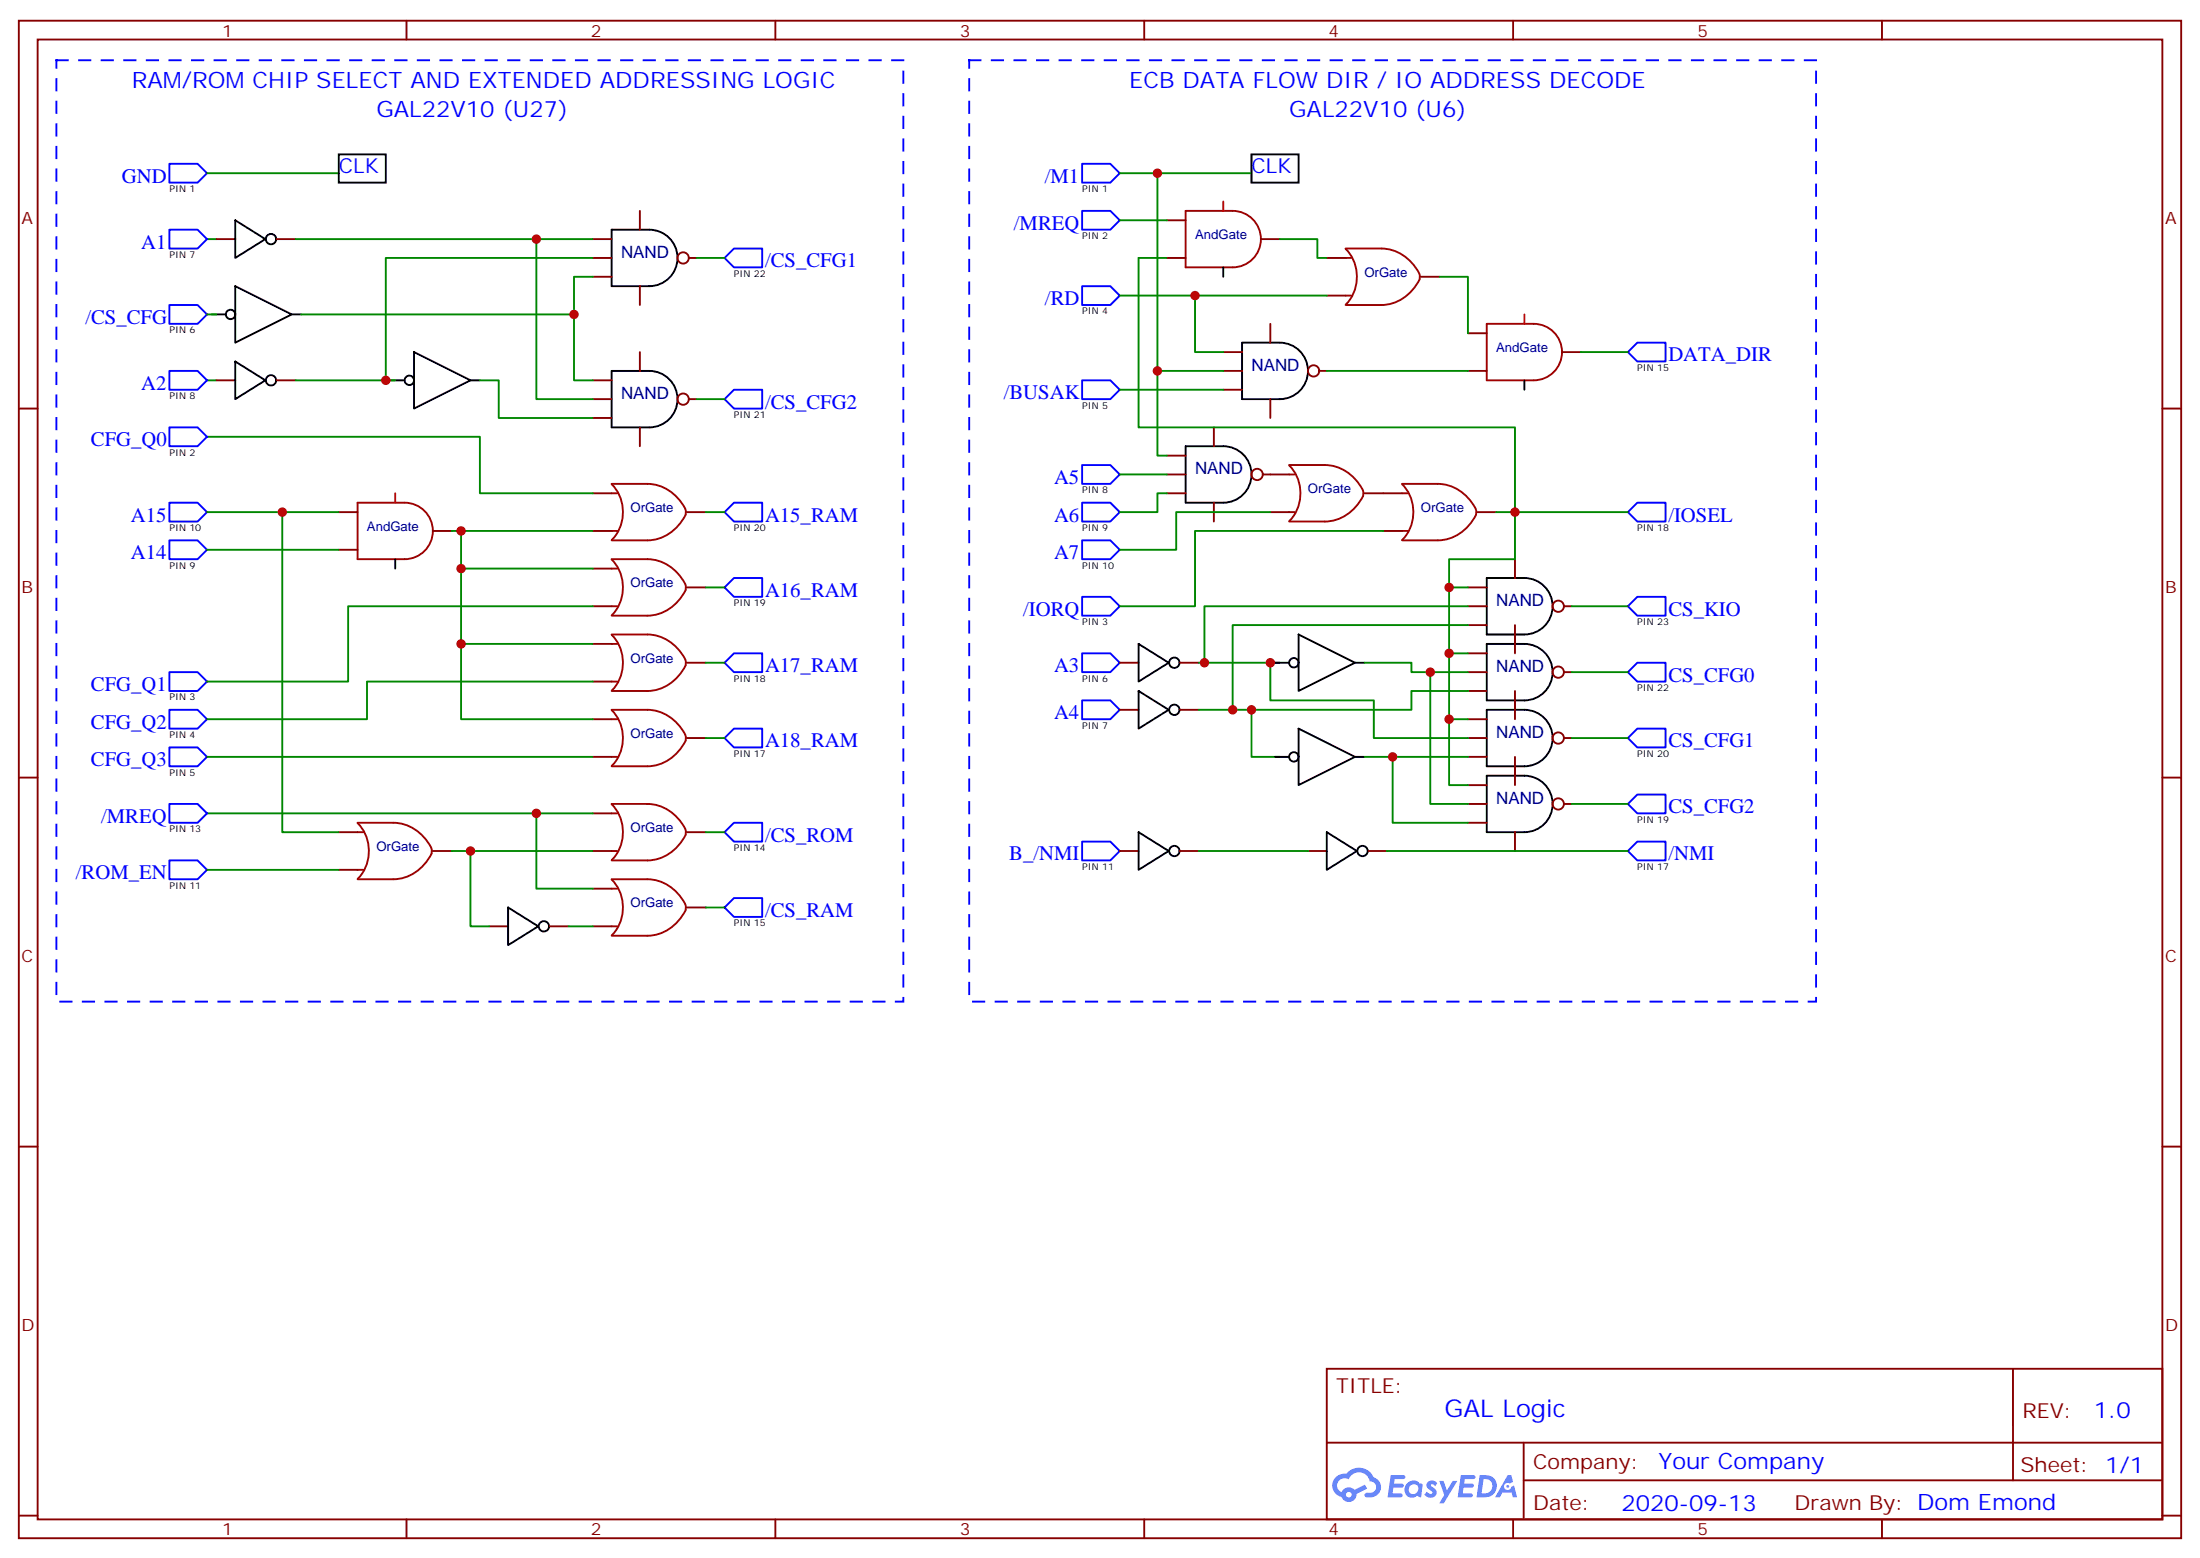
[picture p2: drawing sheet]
<svg xmlns="http://www.w3.org/2000/svg" width="412mm" height="292mm" viewBox="0 0 412 292" stroke-linecap="round" stroke-linejoin="round" font-family="sans-serif">
<g fill="none" stroke="#870000" stroke-width=".35">
<path d="M3.5 3.9h405.4v284.3h-405.4zM7.1 7.4h398.2v277.3h-398.2zM76.2 3.9v3.5M145.3 3.9v3.5M214.5 3.9v3.5M283.6 3.9v3.5M352.8 3.9v3.5M3.5 76.6h3.6M405.3 76.6h3.6M3.5 145.7h3.6M405.3 145.7h3.6M3.5 214.8h3.6"/>
<path d="M405.3 214.8h3.6M248.7 256.5h156.6v28.2h-156.6zM377.3 256.5v20.9M248.7 270.3h156.5M285.6 277.4h119.6M285.6 270.3v14.1M3.5 284h3.6M76.2 284.7v3.5M145.3 284.7v3.5M214.5 284.7v3.5M283.6 284.7v3.5M352.8 284.7v3.5"/>
<path d="M405.3 284h3.6"/>
</g>
<g fill="#5487ff">
<path d="M267.7 277.6a1.22 1.22 0 0 1 1.7 .3l-.4 .6a.47 .47 0 0 0-.3-.4 .47 .47 0 0 0-.5 .2v.1a1.55 1.55 0 0 1 1.1 1.5 1.34 1.34 0 0 1-2.3 .2l.5-.6a.6 .6 0 0 0 .5 .4 .6 .6 0 0 0 .5-.2l-.1-.2a1.25 1.25 0 0 1-.9-1.7z"/>
<path d="M260.7 276.4h1.5a1.22 1.22 0 0 1 1.2 .2 .37 .37 0 0 1-.3 .5h-1.7l-.1 .9h1.5a.37 .37 0 0 1 .3 .4 .37 .37 0 0 1-.3 .3h-1.6l-.2 1.1h.8a1.15 1.15 0 0 1 1.1 .2 .36 .36 0 0 1-.3 .6h-2.5z"/>
<path d="M273.8 276.4h1.6a1.23 1.23 0 0 1 1.1 .2 .37 .37 0 0 1-.3 .5h-1.6l-.2 .9h1.6a.37 .37 0 0 1 .3 .4 .37 .37 0 0 1-.4 .3h-1.6l-.1 1.1h.7a1.15 1.15 0 0 1 1.1 .2 .36 .36 0 0 1-.3 .5h-2.4z"/>
<path d="M282.6 276.4h.7l.3 1.3-.6 .3a.69 .69 0 0 0-1 .2 .69 .69 0 0 0 .4 1 .69 .69 0 0 0 .9-.6l.5-.3 .6 2.2h-.8l-.2-.8h-1.8l-.5 .8h-.8z"/>
<path d="M269.8 277.5h.8l.6 1.8 1.1-1.8h.9l-2.6 4.2h-.8l.9-1.6z"/>
<path d="M277.4 276.4l-.6 4.2h1.3a2.11 2.11 0 0 0 2.5-2.2 2.11 2.11 0 0 0-2.5-2zM278.1 277.1a1.39 1.39 0 0 1 1.7 1.5 1.39 1.39 0 0 1-1.8 1.2h-.3z"/>
<path d="M263.7 278a1.47 1.47 0 0 0-.1 2.1 1.47 1.47 0 0 0 2.1 .1l.7 .4 .3-2.3-.2-.3h-.4a1.49 1.49 0 0 0-2.4 0zM264.4 278.4a.91 .91 0 0 1 1.5 .4 .91 .91 0 0 1-1 1.2 .87 .87 0 0 1-.8-.6 .87 .87 0 0 1 .3-1z"/>
<path d="M250.4 276.8a2.18 2.18 0 0 0 1.1 3.7 1.44 1.44 0 0 0 1.6 .9 1.44 1.44 0 0 0 1.2-1.5l2-1-.5-.7-1.9 1a1.47 1.47 0 0 0-2.4 .4 1.39 1.39 0 0 1-.7-1.9 1.39 1.39 0 0 1 2-.5 2.08 2.08 0 0 1 2.2-1.3 2.08 2.08 0 0 1 1.8 1.7 1.07 1.07 0 0 1 1.2 1 1.07 1.07 0 0 1-1 1.1h-.7a.43 .43 0 0 0-.5 .4 .43 .43 0 0 0 .4 .5 2.02 2.02 0 0 0 2.3-.9 2.02 2.02 0 0 0-.2-2.4l-.8-.5a2.98 2.98 0 0 0-5.1-.7l-1.1 .1zM252.3 280.1a.55 .55 0 0 1 1.1 0 .55 .55 0 0 1-1.1 0z"/>
<circle cx="282.6" cy="278.5" r=".26"/>
</g>
<g fill="none" stroke="#a10000" stroke-width=".35">
<path d="M67 94.2h8.8a5.3 5.3 0 0 1 5.3 5.3 5.3 5.3 0 0 1-5.3 5.3h-8.8zM114.7 90.7h6.7a8.2 8.2 0 0 1 7 4.5M114.7 90.7a7.5 7.5 0 0 1 0 10.5M114.7 92.4h1M114.7 99.5h1M128.4 95.3l.1 1.1M128.5 96.4a8.3 8.3 0 0 1-7.1 4.8h-6.7M114.7 104.8h6.7a8.2 8.2 0 0 1 7 4.5M114.7 104.8a7.5 7.5 0 0 1 0 10.5M114.7 118.9h6.7a8.2 8.2 0 0 1 7 4.5M114.7 118.9a7.5 7.5 0 0 1 0 10.5M114.7 106.5h1"/>
<path d="M114.7 113.6h1M128.4 109.4l.1 1.1M128.5 110.6a8.3 8.3 0 0 1-7.1 4.8h-6.7M114.7 133h6.7a8.2 8.2 0 0 1 7 4.6M114.7 133.1a7.5 7.5 0 0 1 0 10.4M114.7 120.6h1M114.7 127.7h1M114.7 134.8h1M128.4 123.6l.1 1M128.4 137.7l.1 1M128.5 124.7a8.3 8.3 0 0 1-7.1 4.8h-6.7M128.5 138.8a8.3 8.3 0 0 1-7.1 4.8h-6.7"/>
<path d="M114.7 141.8h1"/>
</g>
<g fill="none" stroke="#870000" stroke-width=".35">
<path d="M119.9 39.5v3.5M111.1 44.8h3.6M111.1 51.9h3.6M111.1 48.3h3.6M119.9 53.6v3.6M129.1 48.3h1.4M111.1 71.3h3.6M111.1 78.3h3.6M111.1 74.8h3.6M119.9 66v3.5M129.1 74.8h1.4M63.5 96h3.5"/>
<path d="M81.1 99.5h3.6M111.1 99.5h3.6M111.1 92.4h3.6M119.9 80.1v3.5M128.8 96h3.5M63.5 103h3.5M111.1 106.5h3.6M111.1 113.6h3.6M128.8 110.1h3.5M111.1 120.6h3.6M111.1 127.7h3.6M111.1 134.8h3.6"/>
<path d="M128.8 124.2h3.5M128.8 138.3h3.5M111.1 141.8h3.6"/>
<circle cx="128.1" cy="48.3" r="1.06"/>
<circle cx="128.1" cy="74.8" r="1.06"/>
</g>
<path d="M74.1 92.4v1.8" fill="none" stroke="#f00" stroke-width=".35"/>
<g fill="none" stroke="#000" stroke-width=".35">
<path d="M63.5 28.9h8.8v5.3h-8.8zM39.7 58.9h2.6M44.1 53.6l10.6 5.3-10.6 5.3zM54.7 58.9h1.7M114.7 43h7a5.3 5.3 0 0 1 5.3 5.3 5.3 5.3 0 0 1-5.3 5.3h-7zM114.7 69.5h7a5.3 5.3 0 0 1 5.3 5.3 5.3 5.3 0 0 1-5.3 5.3h-7zM74.1 104.8v1.7"/>
<circle cx="43.2" cy="58.9" r=".88"/>
</g>
<g fill="none" stroke="#008700" stroke-width=".35">
<path d="M38.8 32.5h24.7M38.8 44.8h1.8M111.1 51.9h-3.5v19.4h3.5M38.8 71.3h1.8M38.8 81.8h51.2v10.6h21.1M38.8 96h24.7M84.7 99.5h26.4M86.4 99.5v7h24.7M132.3 96h3.5M38.8 103h24.7M86.4 106.5v14.1h24.7M111.1 113.6h-45.8v14.1h-26.5"/>
<path d="M132.3 110.1h3.5M86.4 120.6v14.2h24.7M111.1 127.7h-42.3v7.1h-30M132.3 138.3h3.5M132.3 124.2h3.5M38.8 141.8h72.3"/>
</g>
<path d="M31.7 30.7h5.3l1.8 1.8-1.8 1.7h-5.3zM31.7 94.2h5.3l1.8 1.8-1.8 1.7h-5.3zM31.7 80.1h5.3l1.8 1.7-1.8 1.8h-5.3zM137.6 94.2h5.3v3.5h-5.3l-1.8-1.7zM31.7 101.2h5.3l1.8 1.8-1.8 1.8h-5.3zM137.6 108.3h5.3v3.5h-5.3l-1.8-1.7zM31.7 125.9h5.3l1.8 1.8-1.8 1.8h-5.3zM31.7 133h5.3l1.8 1.8-1.8 1.7h-5.3zM137.6 122.4h5.3v3.5h-5.3l-1.8-1.7zM137.6 136.5h5.3v3.6h-5.3l-1.8-1.8zM31.7 140.1h5.3l1.8 1.7-1.8 1.8h-5.3z" fill="none" stroke="#00f" stroke-width=".35"/>
<circle cx="50.8" cy="71.3" r=".97" fill="#fff" stroke="#000" stroke-width=".35"/>
<path d="M40.6 71.3h3.5M51.9 71.3h3.5" fill="none" stroke="#870000" stroke-width=".35"/>
<path d="M44.1 67.7l5.6 3.6-5.6 3.5z" fill="none" stroke="#000" stroke-width=".35"/>
<circle cx="50.8" cy="44.8" r=".97" fill="#fff" stroke="#000" stroke-width=".35"/>
<path d="M40.6 44.8h3.5M51.9 44.8h3.5M63.5 155.9h3.5M81.1 159.5h3.6M63.5 163h3.5" fill="none" stroke="#870000" stroke-width=".35"/>
<g fill="none" stroke="#000" stroke-width=".35">
<path d="M44.1 41.3l5.6 3.5-5.6 3.5zM73.2 71.3h2.6M77.6 66l10.6 5.3-10.6 5.3zM88.2 71.3h1.8"/>
<circle cx="76.7" cy="71.3" r=".88"/>
</g>
<path d="M31.7 57.2h5.3l1.8 1.7-1.8 1.8h-5.3zM31.7 43h5.3l1.8 1.8-1.8 1.8h-5.3zM137.6 46.6h5.3v3.5h-5.3l-1.8-1.8zM31.7 69.5h5.3l1.8 1.8-1.8 1.7h-5.3zM137.6 73h5.3v3.6h-5.3l-1.8-1.8zM137.6 154.2h5.3v3.5h-5.3l-1.8-1.8zM31.7 161.2h5.3l1.8 1.8-1.8 1.7h-5.3zM137.6 168.3h5.3v3.5h-5.3l-1.8-1.8z" fill="none" stroke="#00f" stroke-width=".35"/>
<path d="M38.8 58.9h1.8M55.4 44.8h55.7M56.4 58.9h51.2M100.5 44.8v30h10.6M111.1 48.3h-38.8v23h-16.9M130.5 48.3h5.3M72.3 71.3h1.8M90 71.3h3.5v7h17.6M130.5 74.8h5.3M52.9 96v59.9h10.6M38.8 163h24.7" fill="none" stroke="#008700" stroke-width=".35"/>
<path d="M10.6 11.3h158.7v176.4h-158.7z" fill="none" stroke="#00f" stroke-width=".35" stroke-dasharray="2.1 2.1"/>
<path d="M67 154.2h6.7a8.2 8.2 0 0 1 7.1 4.5M67 154.2a7.5 7.5 0 0 1 .1 10.5M67 155.9h1.1M80.8 158.8l.1 1.1M80.9 159.9a8.3 8.3 0 0 1-7.2 4.8h-6.7M67 163h1.1" fill="none" stroke="#a10000" stroke-width=".35"/>
<circle cx="102" cy="173.6" r=".97" fill="#fff" stroke="#000" stroke-width=".35"/>
<g fill="none" stroke="#870000" stroke-width=".35">
<path d="M218.7 41.3h3.5M218.7 48.3h3.5M236.4 44.8h3.5M248.7 48.3h3.5M248.7 55.4h3.5M266.3 51.9h3.6M229.3 66h3.5M229.3 73h3.5M229.3 69.5h3.5M238.1 60.7v3.5M238.1 74.8v3.5M247.3 69.5h1.4"/>
<path d="M275.2 69.5h3.5M275.2 62.4h3.5M292.8 66h3.5M218.7 85.4h3.5M218.7 92.4h3.5M218.7 88.9h3.5M227.5 80.1v3.5M227.5 94.2v3.5M236.7 88.9h5M238.1 96h3.6M255.8 92.4h7M259.3 99.5h3.5"/>
<path d="M276.9 96h3.6M111.1 152.4h3.6M111.1 159.5h3.6M128.8 155.9h3.5M91.7 173.6h3.5M103 173.6h3.5M111.1 173.6h3.6M111.1 166.5h3.6M128.8 170h3.5"/>
<circle cx="246.2" cy="69.5" r="1.06"/>
<circle cx="235.7" cy="88.9" r="1.06"/>
</g>
<path d="M234.6 28.9h8.8v5.3h-8.8zM229.3 50.1v1.8M232.8 64.2h7.1a5.3 5.3 0 0 1 5.3 5.3 5.3 5.3 0 0 1-5.3 5.3h-7.1zM285.8 71.3v1.7M222.2 83.6h7.1a5.3 5.3 0 0 1 5.3 5.3 5.3 5.3 0 0 1-5.3 5.3h-7.1zM95.2 170l5.7 3.6-5.7 3.5z" fill="none" stroke="#000" stroke-width=".35"/>
<g fill="none" stroke="#a10000" stroke-width=".35">
<path d="M222.2 39.5h8.9a5.3 5.3 0 0 1 5.3 5.3 5.3 5.3 0 0 1-5.3 5.3h-8.9zM252.2 46.6h6.7a8.2 8.2 0 0 1 7.1 4.5M252.2 46.6a7.5 7.5 0 0 1 .1 10.5M252.2 48.3h1.1M252.2 55.4h1.1M266 51.2l.1 1.1M266.1 52.3a8.3 8.3 0 0 1-7.2 4.9h-6.7M278.7 60.7h8.8a5.3 5.3 0 0 1 5.3 5.3 5.3 5.3 0 0 1-5.3 5.3h-8.8zM241.7 87.1h6.7a8.2 8.2 0 0 1 7 4.6M241.7 87.2a7.5 7.5 0 0 1 0 10.4M241.7 88.9h1M241.7 96h1"/>
<path d="M255.4 91.8l.1 1.1M255.5 92.9a8.3 8.3 0 0 1-7.1 4.8h-6.7M262.8 90.7h6.7a8.2 8.2 0 0 1 7.1 4.5M262.8 90.7a7.5 7.5 0 0 1 .1 10.5M262.8 92.4h1.1M262.8 99.5h1.1M276.6 95.3l.1 1.1M276.7 96.4a8.3 8.3 0 0 1-7.2 4.8h-6.7M114.7 150.6h6.7a8.2 8.2 0 0 1 7 4.6M114.7 150.7a7.5 7.5 0 0 1 0 10.4M114.7 152.4h1M114.7 159.5h1"/>
<path d="M128.4 155.3l.1 1.1M128.5 156.4a8.3 8.3 0 0 1-7.1 4.8h-6.7M114.7 164.7h6.7a8.2 8.2 0 0 1 7 4.6M114.7 164.8a7.5 7.5 0 0 1 0 10.4M114.7 166.5h1M114.7 173.6h1M128.4 169.4l.1 1.1M128.5 170.5a8.3 8.3 0 0 1-7.1 4.8h-6.7"/>
</g>
<g fill="none" stroke="#008700" stroke-width=".35">
<path d="M209.9 32.5h24.7M217 32.5v37h12.3M209.9 55.4h38.8M209.9 41.3h8.8M218.7 48.3h-5.3v31.8h70.6v15.9h-3.5M224 55.4v10.6h5.3M239.9 44.8h7v3.5h1.8M269.9 51.9h5.3v10.5M209.9 73h19.4M217 69.5v15.9h1.7M248.7 69.5h26.5M296.3 66h8.9"/>
<path d="M209.9 88.9h8.8M218.7 92.4h-1.7v3.6h-7.1M238.1 96h-17.6v7h-10.6M259.3 99.5h-35.3v14.1h-14.1M38.8 152.4h61.7v14.1h10.6M84.7 159.5h3.5v14.1h3.5M88.2 159.5h22.9M100.5 152.4h10.6M132.3 155.9h3.5M106.5 173.6h4.6M132.3 170h3.5"/>
</g>
<path d="M181.7 11.3h158.7v176.4h-158.7z" fill="none" stroke="#00f" stroke-width=".35" stroke-dasharray="2.1 2.1"/>
<g fill="none" stroke="#00f" stroke-width=".35">
<path d="M202.8 30.7h5.3l1.8 1.8-1.8 1.7h-5.3zM202.8 39.5h5.3l1.8 1.8-1.8 1.7h-5.3zM202.8 53.6h5.3l1.8 1.8-1.8 1.8h-5.3zM202.8 71.3h5.3l1.8 1.7-1.8 1.8h-5.3zM306.9 64.2h5.3v3.5h-5.3l-1.7-1.7zM202.8 87.1h5.3l1.8 1.8-1.8 1.8h-5.3zM202.8 94.2h5.3l1.8 1.8-1.8 1.7h-5.3zM202.8 101.2h5.3l1.8 1.8-1.8 1.8h-5.3zM202.8 111.8h5.3l1.8 1.8-1.8 1.8h-5.3zM306.9 111.8h5.3v3.6h-5.3l-1.7-1.8zM202.8 122.4h5.3l1.8 1.8-1.8 1.7h-5.3zM202.8 131.2h5.3l1.8 1.8-1.8 1.8h-5.3z"/>
<path d="M306.9 136.5h5.3v3.6h-5.3l-1.7-1.8zM306.9 124.2h5.3v3.5h-5.3l-1.7-1.8zM202.8 157.7h5.3l1.8 1.8-1.8 1.7h-5.3zM306.9 157.7h5.3v3.5h-5.3l-1.7-1.7zM306.9 148.9h5.3v3.5h-5.3l-1.7-1.8z"/>
</g>
<path d="M229.3 37.7v1.8M285.8 58.9v1.8" fill="none" stroke="#f00" stroke-width=".35"/>
<circle cx="220.1" cy="124.2" r=".97" fill="#fff" stroke="#000" stroke-width=".35"/>
<path d="M209.9 124.2h3.5M221.2 124.2h3.5" fill="none" stroke="#870000" stroke-width=".35"/>
<path d="M213.4 120.6l5.7 3.6-5.7 3.5z" fill="none" stroke="#000" stroke-width=".35"/>
<circle cx="220.1" cy="133" r=".97" fill="#fff" stroke="#000" stroke-width=".35"/>
<g fill="none" stroke="#870000" stroke-width=".35">
<path d="M275.2 110.1h3.5M275.2 117.1h3.5M275.2 113.6h3.5M284 104.8v3.5M284 117.1v5.3M293.2 113.6h1.4M209.9 133h3.5M221.2 133h3.5M275.2 122.4h3.5M275.2 129.5h3.5M275.2 125.9h3.5M275.2 134.8h3.5"/>
<path d="M275.2 138.3h3.5M284 129.5v5.3M293.2 125.9h1.4M293.2 138.3h1.4M275.2 141.8h3.5M275.2 147.1h3.5M275.2 154.2h3.5M275.2 150.6h3.5M284 141.8v5.3M284 155.9v3.6M293.2 150.6h1.4"/>
<circle cx="292.1" cy="113.6" r="1.06"/>
<circle cx="292.1" cy="125.9" r="1.06"/>
<circle cx="292.1" cy="138.3" r="1.06"/>
<circle cx="292.1" cy="150.6" r="1.06"/>
</g>
<g fill="none" stroke="#000" stroke-width=".35">
<path d="M243.4 118.9l10.6 5.3-10.6 5.3zM278.7 108.3h7.1a5.3 5.3 0 0 1 5.2 5.3 5.3 5.3 0 0 1-5.2 5.3h-7.1zM213.4 129.5l5.7 3.5-5.7 3.5zM239 124.2h2.7M243.4 136.5l10.6 5.3-10.6 5.3zM254 124.2h1.8M278.7 120.6h7.1a5.3 5.3 0 0 1 5.2 5.3 5.3 5.3 0 0 1-5.2 5.3h-7.1zM278.7 133h7.1a5.3 5.3 0 0 1 5.2 5.3 5.3 5.3 0 0 1-5.2 5.3h-7.1zM239 141.8h2.7M254 141.8h1.8M278.7 145.3h7.1a5.3 5.3 0 0 1 5.2 5.3 5.3 5.3 0 0 1-5.2 5.3h-7.1z"/>
<circle cx="242.5" cy="124.2" r=".88"/>
<circle cx="242.5" cy="141.8" r=".88"/>
</g>
<g fill="none" stroke="#008700" stroke-width=".35">
<path d="M284 96v8.8h-12.4v5.3h3.6M271.6 110.1v12.3h3.6M275.2 113.6h-49.4v10.6M275.2 117.1h-44.1v15.9M294.6 113.6h10.6M224.7 133h9.9v8.8h5.3M224.7 124.2h15.2M238.1 124.2v7h19.4v7.1h17.7M255.8 124.2h8.8v1.7h10.6M268.1 125.9v24.7h7.1M271.6 122.4v12.4h3.6M271.6 134.8v12.3h3.6"/>
<path d="M275.2 129.5h-10.6v3.5h-30M294.6 125.9h10.6M294.6 138.3h10.6M255.8 141.8h19.4M261.1 141.8v12.4h14.1M294.6 150.6h10.6"/>
</g>
<circle cx="220.1" cy="159.5" r=".97" fill="#fff" stroke="#000" stroke-width=".35"/>
<path d="M209.9 159.5h3.5M221.2 159.5h3.5" fill="none" stroke="#870000" stroke-width=".35"/>
<path d="M213.4 155.9l5.7 3.6-5.7 3.5z" fill="none" stroke="#000" stroke-width=".35"/>
<circle cx="255.4" cy="159.5" r=".97" fill="#fff" stroke="#000" stroke-width=".35"/>
<path d="M245.2 159.5h3.5M256.5 159.5h3.5" fill="none" stroke="#870000" stroke-width=".35"/>
<path d="M248.7 155.9l5.7 3.6-5.7 3.5z" fill="none" stroke="#000" stroke-width=".35"/>
<path d="M284 96h21.2M224.7 159.5h20.5M260 159.5h45.2" fill="none" stroke="#008700" stroke-width=".35"/>
<path d="M306.9 94.2h5.3v3.5h-5.3l-1.7-1.7zM31.7 150.6h5.3l1.8 1.8-1.8 1.8h-5.3z" fill="none" stroke="#00f" stroke-width=".35"/>
<g fill="#c00">
<circle cx="86.4" cy="99.5" r=".88"/>
<circle cx="86.4" cy="106.5" r=".88"/>
<circle cx="86.4" cy="120.6" r=".88"/>
<circle cx="107.6" cy="58.9" r=".88"/>
<circle cx="100.5" cy="44.8" r=".88"/>
<circle cx="72.3" cy="71.3" r=".88"/>
<circle cx="52.9" cy="96" r=".88"/>
<circle cx="88.2" cy="159.5" r=".88"/>
<circle cx="100.5" cy="152.4" r=".88"/>
<circle cx="224" cy="55.4" r=".88"/>
<circle cx="217" cy="32.5" r=".88"/>
<circle cx="217" cy="69.5" r=".88"/>
<circle cx="225.8" cy="124.2" r=".88"/>
<circle cx="284" cy="96" r=".88"/>
<circle cx="231.1" cy="133" r=".88"/>
<circle cx="271.6" cy="110.1" r=".88"/>
<circle cx="271.6" cy="122.4" r=".88"/>
<circle cx="271.6" cy="134.8" r=".88"/>
<circle cx="234.6" cy="133" r=".88"/>
<circle cx="268.1" cy="125.9" r=".88"/>
<circle cx="238.1" cy="124.2" r=".88"/>
<circle cx="261.1" cy="141.8" r=".88"/>
</g>
<text font-size="4.6" fill="#00f" x="270.8" y="265.5">GAL Logic</text>
<g font-size="4.2" fill="#00f">
<text x="24.7" y="16.6">RAM/ROM CHIP SELECT AND EXTENDED ADDRESSING LOGIC</text>
<text x="211.7" y="16.6">ECB DATA FLOW DIR / IO ADDRESS DECODE</text>
<text x="70.6" y="21.9">GAL22V10 (U27)</text>
<text x="241.7" y="21.9">GAL22V10 (U6)</text>
<text x="392.5" y="265.7">1.0</text>
<text x="310.9" y="275.3">Your Company</text>
<text x="304" y="283.1">2020-09-13</text>
</g>
<g font-size="3.9" fill="#00f">
<text x="22.8" y="34.2">GND</text>
<text x="63.5" y="32.5">CLK</text>
<text x="195.8" y="34.2">/M1</text>
<text x="234.6" y="32.5">CLK</text>
<text x="26.5" y="46.6">A1</text>
<text x="190.1" y="43">/MREQ</text>
<text x="143.4" y="50.1">/CS_CFG1</text>
<text x="195.9" y="57.2">/RD</text>
<text x="16" y="60.7">/CS_CFG</text>
<text x="312.7" y="67.7">DATA_DIR</text>
<text x="26.5" y="73">A2</text>
<text x="143.4" y="76.6">/CS_CFG2</text>
<text x="188.2" y="74.8">/BUSAK</text>
<text x="17.1" y="83.6">CFG_Q0</text>
<text x="197.6" y="90.7">A5</text>
<text x="24.5" y="97.7">A15</text>
<text x="143.4" y="97.7">A15_RAM</text>
<text x="197.6" y="97.7">A6</text>
<text x="312.7" y="97.7">/IOSEL</text>
<text x="24.5" y="104.8">A14</text>
<text x="197.6" y="104.8">A7</text>
<text x="143.4" y="111.8">A16_RAM</text>
<text x="191.8" y="115.4">/IORQ</text>
<text x="312.7" y="115.4">CS_KIO</text>
<text x="143.4" y="125.9">A17_RAM</text>
<text x="197.6" y="125.9">A3</text>
<text x="17.1" y="129.5">CFG_Q1</text>
<text x="312.7" y="127.7">CS_CFG0</text>
<text x="17.1" y="136.5">CFG_Q2</text>
<text x="197.6" y="134.8">A4</text>
<text x="17.1" y="143.6">CFG_Q3</text>
<text x="143.4" y="140.1">A18_RAM</text>
<text x="312.7" y="140.1">CS_CFG1</text>
<text x="19" y="154.2">/MREQ</text>
<text x="312.7" y="152.4">CS_CFG2</text>
<text x="143.4" y="157.7">/CS_ROM</text>
<text x="189.2" y="161.2">B_/NMI</text>
<text x="312.7" y="161.2">/NMI</text>
<text x="14.2" y="164.7">/ROM_EN</text>
<text x="143.4" y="171.8">/CS_RAM</text>
</g>
<g font-size="3.9" fill="#800">
<text x="250.5" y="261.1">TITLE:</text>
<text x="379.1" y="265.7">REV:</text>
<text x="287.4" y="275.3">Company:</text>
<text x="378.7" y="275.9">Sheet: 1/1</text>
<text x="287.4" y="282.9">Date:</text>
<text x="336.4" y="283">Drawn By: Dom Emond</text>
</g>
<g font-size="3.2" fill="#800">
<text x="41.6" y="6.9">1</text>
<text x="110.8" y="6.9">2</text>
<text x="179.9" y="6.9">3</text>
<text x="249.1" y="6.9">4</text>
<text x="318.2" y="6.9">5</text>
<text x="4.1" y="42">A</text>
<text x="405.9" y="42">A</text>
<text x="4.1" y="111.1">B</text>
<text x="405.9" y="111.1">B</text>
<text x="4.1" y="180.3">C</text>
<text x="405.9" y="180.3">C</text>
<text x="4.1" y="249.4">D</text>
<text x="405.9" y="249.4">D</text>
<text x="41.6" y="287.7">1</text>
<text x="110.8" y="287.7">2</text>
<text x="179.9" y="287.7">3</text>
<text x="249.1" y="287.7">4</text>
<text x="318.2" y="287.7">5</text>
</g>
<g font-size="3.2" fill="#000080">
<text x="116.4" y="48.3">NAND</text>
<text x="234.6" y="69.5">NAND</text>
<text x="116.4" y="74.8">NAND</text>
<text x="224" y="88.9">NAND</text>
<text x="280.5" y="113.6">NAND</text>
<text x="280.5" y="125.9">NAND</text>
<text x="280.5" y="138.3">NAND</text>
<text x="280.5" y="150.6">NAND</text>
</g>
<g font-size="2.5" fill="#000080">
<text x="224" y="44.8">AndGate</text>
<text x="255.8" y="51.9">OrGate</text>
<text x="280.5" y="66">AndGate</text>
<text x="118.2" y="96">OrGate</text>
<text x="245.2" y="92.4">OrGate</text>
<text x="266.3" y="96">OrGate</text>
<text x="68.8" y="99.5">AndGate</text>
<text x="118.2" y="110.1">OrGate</text>
<text x="118.2" y="124.2">OrGate</text>
<text x="118.2" y="138.3">OrGate</text>
<text x="118.2" y="155.9">OrGate</text>
<text x="70.6" y="159.5">OrGate</text>
<text x="118.2" y="170">OrGate</text>
</g>
<g font-size="1.8">
<text x="31.7" y="36">PIN 1</text>
<text x="202.8" y="36">PIN 1</text>
<text x="202.8" y="44.8">PIN 2</text>
<text x="31.7" y="48.3">PIN 7</text>
<text x="137.6" y="51.9">PIN 22</text>
<text x="202.8" y="58.9">PIN 4</text>
<text x="31.7" y="62.4">PIN 6</text>
<text x="306.9" y="69.5">PIN 15</text>
<text x="31.7" y="74.8">PIN 8</text>
<text x="202.8" y="76.6">PIN 5</text>
<text x="137.6" y="78.3">PIN 21</text>
<text x="31.7" y="85.4">PIN 2</text>
<text x="202.8" y="92.4">PIN 8</text>
<text x="31.7" y="99.5">PIN 10</text>
<text x="137.6" y="99.5">PIN 20</text>
<text x="202.8" y="99.5">PIN 9</text>
<text x="306.9" y="99.5">PIN 18</text>
<text x="31.7" y="106.5">PIN 9</text>
<text x="202.8" y="106.5">PIN 10</text>
<text x="137.6" y="113.6">PIN 19</text>
<text x="202.8" y="117.1">PIN 3</text>
<text x="306.9" y="117.1">PIN 23</text>
<text x="31.7" y="131.2">PIN 3</text>
<text x="137.6" y="127.7">PIN 18</text>
<text x="202.8" y="127.7">PIN 6</text>
<text x="306.9" y="129.5">PIN 22</text>
<text x="202.8" y="136.5">PIN 7</text>
<text x="31.7" y="138.3">PIN 4</text>
<text x="137.6" y="141.8">PIN 17</text>
<text x="306.9" y="141.8">PIN 20</text>
<text x="31.7" y="145.3">PIN 5</text>
<text x="31.7" y="155.9">PIN 13</text>
<text x="306.9" y="154.2">PIN 19</text>
<text x="137.6" y="159.5">PIN 14</text>
<text x="31.7" y="166.5">PIN 11</text>
<text x="202.8" y="163">PIN 11</text>
<text x="306.9" y="163">PIN 17</text>
<text x="137.6" y="173.6">PIN 15</text>
</g>
</svg>
